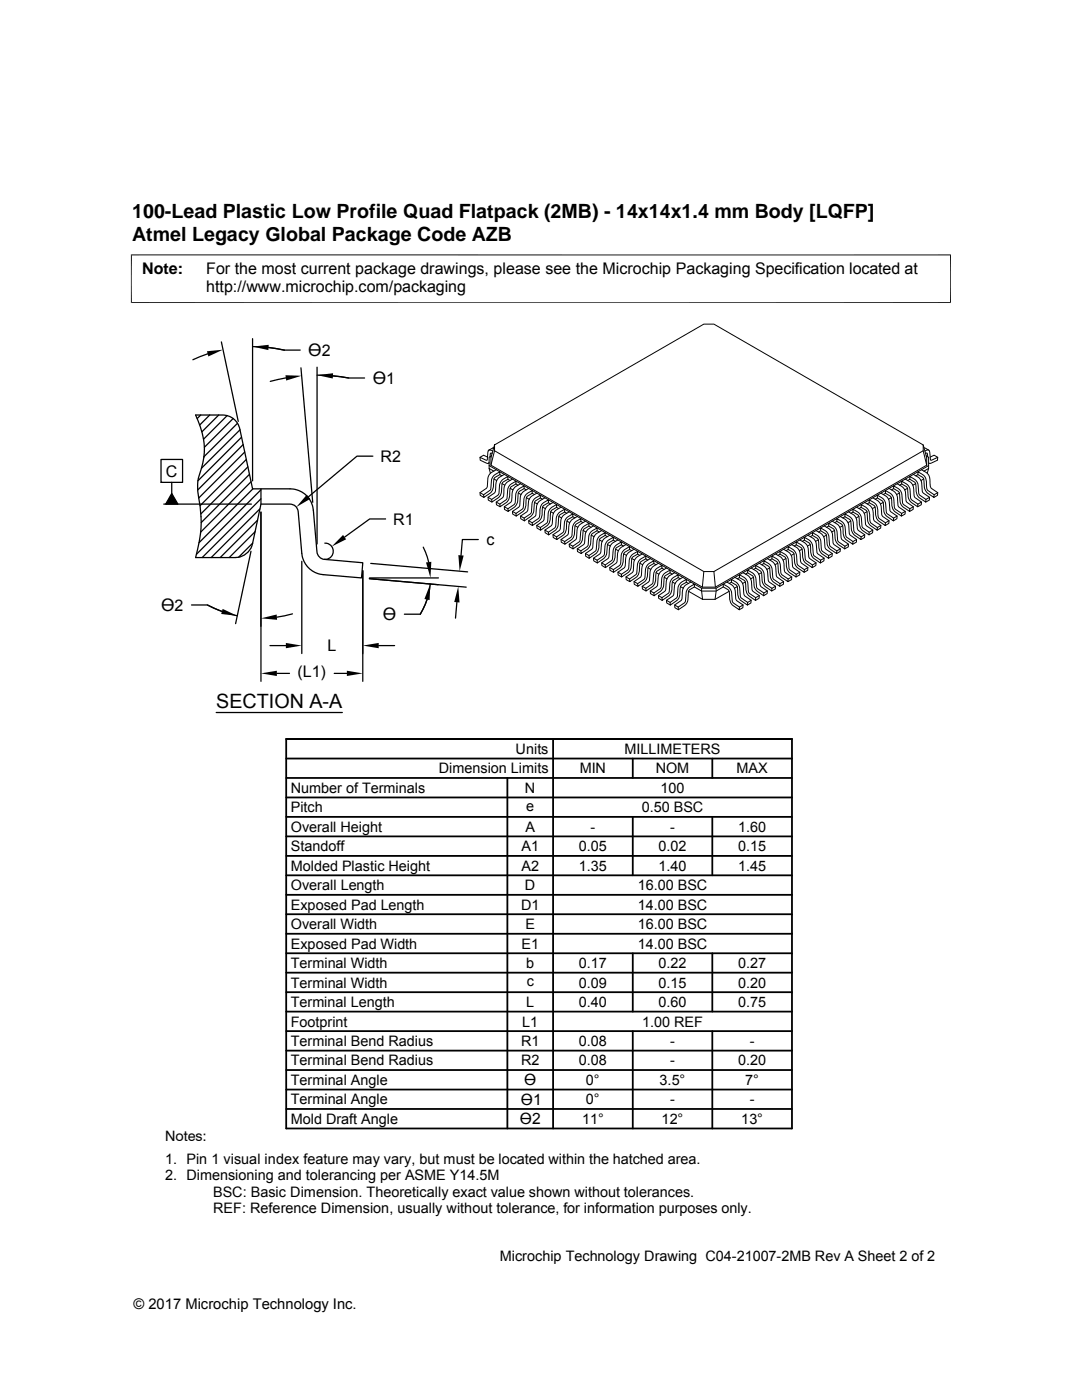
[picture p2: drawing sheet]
<svg xmlns="http://www.w3.org/2000/svg" width="216mm" height="279mm" viewBox="0 0 216 279" stroke-linecap="round" stroke-linejoin="round" font-family="sans-serif">
<g fill="none" stroke="#000" stroke-width=".2">
<path d="M26.1 50.9h163.7M26.2 50.8v9.7M189.7 50.8v9.7M26.1 60.4h163.7M95.8 98.3l.7 .4M97.3 91.2l-.8-.4-.7 .5M97.4 99.2l.7 .5M97.6 89.8l-.3 .5-.1 1.5h-.2l-1.2-.5v.5l1.5 .7 .3-.1M97.6 89.8l.7 .2M97.6 93.5l.3 .9M97.6 92.9v.6l.9 .5M98.1 91l-.5 .2v1.7l42.4 24.5h2.9l42.4-24.5v-1.7l-.5-.2"/>
<path d="M98.2 90.5h-.3l-.1 .6M98.5 89.4l-.9 .4M98.5 94.9l1.2-.8v.6l-.9 .5a2.33 2.33 0 0 0-.3 1.7 2.54 2.54 0 0 1-2 2.4v-.6l1.3-.8 .1-.4a3.1 3.1 0 0 1 .6-2.6zM98.6 95.6l.5 .3M98.7 90l-.7 2.8M98.7 88.8v1.2l41.7 24.1h2.1l41.7-24.1v-1.2l-41.7-24.1h-2.1l-41.7 24.1-.7 2.5v1.5l42.1 24.4h2.6l42.2-24.4v-1.5l-.7-2.5M99 93.7a2.19 2.19 0 0 0-1.7 1.8l-.1 1.8-1.4 1v.5l.7 .5M99.7 94.7l.4 .3M100.2 95.8l1.1-.7v.6l-.9 .5-.2 .4a2.98 2.98 0 0 1-2.1 3.6v-.5l1.2-.9 .3-.4a3.1 3.1 0 0 1 .6-2.6zM100.2 96.5l.5 .3M100.6 94.7a2.58 2.58 0 0 0-1.7 3l-.3 .7-1.2 .8v.6l.7 .4M101.3 95.7l.5 .2"/>
<path d="M101.8 96.8l1.2-.8v.6l-1 .5a2.26 2.26 0 0 0-.3 1.7l-.3 1.1-1.6 1.2-.1-.5 1.3-.9 .2-.3a3.1 3.1 0 0 1 .6-2.6zM101.8 97.5l.5 .3M102.3 95.6a2.5 2.5 0 0 0-1.8 3l-.3 .8-1.2 .8 .1 .5 .7 .4M103 96.6l.4 .2M103.4 97.7l1.2-.7v.5l-.9 .5-.3 .5a3 3 0 0 1-2 3.6l-.1-.6 1.3-.8 .2-.4a3.1 3.1 0 0 1 .6-2.6zM103.4 98.4l.6 .3M103.9 96.5a2.6 2.6 0 0 0-1.8 3.1l-.2 .7-1.3 .8 .1 .6 .7 .4M104.6 97.5l.4 .3M105 98.6l1.2-.7v.5l-.9 .6a2.21 2.21 0 0 0-.4 1.7l-.3 1.1-1.6 1.2v-.5l1.2-.9 .2-.4a3.2 3.2 0 0 1 .6-2.6zM105 99.3l.6 .4M105.5 97.5a2.26 2.26 0 0 0-1.7 1.7l-.2 1.8-1.3 1.1v.5l.7 .4M106.2 98.4l.4 .3"/>
<path d="M106.6 99.6l1.2-.8v.6l-1 .6-.2 .3a3.1 3.1 0 0 1-2 3.6v-.5l1.2-.8 .2-.4a3.1 3.1 0 0 1 .6-2.6zM107.1 98.4a2.2 2.2 0 0 0-1.6 1.8l-.3 1.8-1.3 1v.5l.7 .4M107.8 99.4l.4 .2M108.7 99.4a2.19 2.19 0 0 0-1.6 1.7l-.2 1.8-1.4 1v.6l.7 .4M173.4 99.8a2.43 2.43 0 0 1 1.8 2.9l.3 .8 1.2 .8-.1 .6-1.2-.9a2.7 2.7 0 0 1-.7-2.5l-.3-.6-1-.6zM174.2 99.4a2.28 2.28 0 0 1 1.6 1.7l.2 1.8 1.4 1v.6l-.8 .4M175.1 98.8a2.2 2.2 0 0 1 1.6 1.8l.2 1.8 1.4 1v.5a3 3 0 0 1-2-3.6l-.2-.3-1-.6zM175.1 99.4l-.5 .2M175.8 98.4a2.19 2.19 0 0 1 1.6 1.8l.2 1.8 1.4 1v.5l-.7 .4M176.7 97.9a2.19 2.19 0 0 1 1.7 1.7l.1 1.9 1.4 1v.5l-1.3-.8a2.66 2.66 0 0 1-.7-2.5l-.3-.7-.9-.6zM176.7 98.4l-.4 .3M177.4 97.5a2.36 2.36 0 0 1 1.7 1.7l.2 1.8 1.3 1.1v.5l-.7 .4"/>
<path d="M177.8 99.3l-.5 .4M178.3 97.5l-.4 .3M178.3 97a2.2 2.2 0 0 1 1.7 1.7l.1 1.8 1.4 1v.6a2.98 2.98 0 0 1-2-3.6l-.2-.4-1-.6zM179 96.5a2.26 2.26 0 0 1 1.7 1.8l.2 1.8 1.3 1v.6l-.7 .4M179.5 98.4l-.6 .3M179.9 96a2.19 2.19 0 0 1 1.7 1.8l.1 1.7 .2 .3 1.3 .8-.1 .5a3 3 0 0 1-2-3.6l-.3-.4-.9-.5zM179.9 96.6l-.4 .2M180.6 95.6a2.6 2.6 0 0 1 1.8 3.1l.2 .7 1.3 .8-.1 .5-.7 .4M181.1 97.5l-.6 .3M181.5 95.1a2.28 2.28 0 0 1 1.7 1.7l.2 1.9 1.4 1-.1 .5-1.2-.8a2.72 2.72 0 0 1-.7-2.5l-.3-.7-1-.5zM181.5 95.7l-.4 .2M182.2 94.7a2.19 2.19 0 0 1 1.7 1.7l.2 1.9 1.4 1-.1 .5-.7 .4"/>
<path d="M182.7 96.5l-.5 .3M183.2 94.1a2.44 2.44 0 0 1 1.7 3l.3 .8 1.2 .8v.6a3.1 3.1 0 0 1-2.1-3.6l-.2-.5-.9-.5zM183.2 94.7l-.5 .3M183.9 93.7a2.53 2.53 0 0 1 1.7 3.1l.3 .7 1.2 .8v.5l-.7 .5M184.2 90l.7 2.8M184.3 95.6l-.5 .3M184.4 89.4l.9 .4M184.6 90l.5-.2 .4 .2 .2 1.8 1.4-.5v.5l-1.5 .7-.3-.1M184.7 90.5l.3-.1 .1 .7M185.3 92.9v.6l-.3 .9M185.3 93.5l-.9 .5M185.5 99.3l-.7 .4"/>
<path d="M185.6 91.2l.8-.4 .7 .5M187.1 98.3l-.7 .4M99 100.2l.7 .4M100.6 101.1l.7 .4M102.3 102.1l.7 .4M103.9 103l.7 .4M105.5 103.9l.7 .4M106.7 100.3l.5 .3M107.1 104.9l.7 .4M108.2 100.5l1.2-.7v.5l-.9 .6a2.13 2.13 0 0 0-.3 1.7l-.3 1-1.7 1.3v-.6l1.2-.8a3.2 3.2 0 0 0 .4-1.9l.1-.6zM108.3 101.2l.5 .3M108.7 105.8l.7 .4"/>
<path d="M109.4 100.3l.5 .3M109.9 101.5l1.2-.8v.6l-1 .5a2.29 2.29 0 0 0-.3 1.7l-.3 1-1.6 1.3-.1-.5 1.3-.9 .2-.4a3 3 0 0 1 .6-2.5zM109.9 102.1l.5 .3M110.3 106.7l.8 .4M110.3 100.3a2.28 2.28 0 0 0-1.6 1.7l-.2 1.9-1.4 1v.5l.8 .4M111.1 101.3l.4 .2M111.5 102.4l1.2-.8v.6l-1 .5-.2 .4a3 3 0 0 1-2 3.6l-.1-.5 1.3-.8 .2-.4a3.1 3.1 0 0 1 .6-2.6zM111.5 103.1l.6 .3M112 107.7l.7 .4M112 101.2a2.57 2.57 0 0 0-1.8 3.1l-.3 .7-1.2 .8 .1 .5 .7 .4M112.7 102.2l.4 .2M113.1 103.3l1.2-.7v.5l-.9 .6a2.37 2.37 0 0 0-.4 1.7l-.3 1-1.6 1.3v-.6l1.3-.8 .1-.4a3.1 3.1 0 0 1 .6-2.6z"/>
<path d="M113.1 104l.6 .3M113.6 108.6l.7 .4M113.6 102.1a2.19 2.19 0 0 0-1.7 1.8l-.2 1.8-1.4 1 .1 .6 .7 .4M114.3 103.1l.4 .3M114.7 104.2l1.2-.7v.6l-.9 .5-.3 .4a2.98 2.98 0 0 1-2 3.6v-.5l1.2-.8 .2-.5a3.2 3.2 0 0 1 .6-2.6zM114.7 104.9l.6 .3M115.2 109.5l.7 .4M115.2 103.1a2.66 2.66 0 0 0-1.8 3.1l-.2 .6-1.2 .9v.5l.7 .4M115.9 104.1l.4 .2M116.3 105.2l1.2-.8v.6l-1 .6-.1 .3a3 3 0 0 1-2.1 3.6v-.5l1.3-.9 .1-.3a3.2 3.2 0 0 1 .6-2.6zM116.4 105.9l.5 .3M116.8 110.5l.7 .4"/>
<path d="M116.8 104a2.26 2.26 0 0 0-1.7 1.7l-.1 1.9-1.4 1v.5l.7 .4M117.5 105l.4 .2M117.9 106.1l1.2-.7v.5l-1 .6-.1 .4a3 3 0 0 1-2 3.6l-.1-.6 1.2-.8 .3-.4a3.1 3.1 0 0 1 .5-2.6zM118 106.8l.5 .3M118.4 111.4l.7 .4M118.4 104.9a2.28 2.28 0 0 0-1.6 1.8l-.2 1.8-1.4 1v.6l.8 .4M119.1 105.9l.5 .3M119.6 107l1.2-.7v.5l-1 .6a2.19 2.19 0 0 0-.3 1.7l-.3 1.1-1.6 1.2-.1-.5 1.2-.9 .3-.4a3.2 3.2 0 0 1 .6-2.6zM119.6 107.7l.5 .4M120.1 112.3l.7 .5M120.1 105.9a2.19 2.19 0 0 0-1.7 1.7l-.2 1.9-1.4 1 .1 .5 .7 .4M120.8 106.8l.4 .3"/>
<path d="M121.2 108l1.2-.8v.6l-1 .6-.2 .4a3.1 3.1 0 0 1-2 3.6l-.1-.6 1.3-.9 .2-.3a3.1 3.1 0 0 1 .6-2.6zM121.2 108.7l.6 .3M121.7 113.3l.7 .4M121.7 106.8a2.2 2.2 0 0 0-1.7 1.8l-.2 1.8-1.4 1 .1 .5 .7 .5M122.4 107.8l.4 .2M122.8 108.9l1.2-.7v.5l-.9 .6a2.2 2.2 0 0 0-.4 1.7l-.3 1-1.6 1.3v-.5l1.2-.9 .2-.4a3.1 3.1 0 0 1 .6-2.6zM122.8 109.6l.6 .3M123.3 114.2l.7 .4M123.3 107.8a2.56 2.56 0 0 0-1.7 3l-.3 .7-1.2 .8v.6l.7 .4M124 108.7l.4 .3M124.4 109.9l1.2-.8v.6l-.9 .5a2.41 2.41 0 0 0-.4 1.7l-.2 1.1-1.7 1.2v-.5l1.2-.8 .2-.4a3 3 0 0 1 .6-2.6zM124.5 110.5l.5 .3"/>
<path d="M124.9 115.1l.7 .4M124.9 108.7a2.28 2.28 0 0 0-1.7 1.7l-.2 1.9-1.3 1v.5l.7 .4M125.6 109.7l.4 .2M126 110.8l1.2-.8v.6l-.9 .5-.3 .4a2.98 2.98 0 0 1-2 3.6v-.5l1.2-.8 .3-.4a3.1 3.1 0 0 1 .5-2.6zM126.1 111.5l.5 .3M126.5 116.1l.7 .4M126.5 109.6a2.59 2.59 0 0 0-1.7 3.1l-.3 .7-1.2 .8v.5l.7 .4M127.2 110.6l.5 .2M127.7 111.7l1.2-.7v.5l-1 .6a2.37 2.37 0 0 0-.3 1.7l-.3 1-1.6 1.3-.1-.6 1.3-.8 .2-.4a3.2 3.2 0 0 1 .6-2.6zM127.7 112.4l.5 .3M128.1 117l.8 .4M128.1 110.6a2.26 2.26 0 0 0-1.6 1.7l-.2 1.8-1.4 1v.6l.8 .4"/>
<path d="M128.9 111.5l.4 .3M129.3 112.6l1.2-.7v.6l-1 .5-.2 .4a2.98 2.98 0 0 1-2 3.6l-.1-.5 1.3-.8 .2-.4a3.2 3.2 0 0 1 .6-2.7zM129.3 113.3l.6 .3M129.8 117.9l.7 .4M129.8 111.5a2.65 2.65 0 0 0-1.8 3.1l-.3 .6-1.2 .9 .1 .5 .7 .4M130.5 112.5l.4 .2M130.9 113.6l1.2-.8v.6l-.9 .5a2.14 2.14 0 0 0-.4 1.7l-.3 1.1-1.6 1.2v-.5l1.3-.9 .1-.3a3.2 3.2 0 0 1 .6-2.6zM130.9 114.3l.6 .3M131.4 118.9l.7 .4M131.4 112.4a2.26 2.26 0 0 0-1.7 1.8l-.2 1.8-1.4 1 .1 .5 .7 .4M132.1 113.4l.4 .2M132.5 114.5l1.2-.7v.5l-1 .6-.2 .4a3.1 3.1 0 0 1-2 3.6v-.6l1.2-.8 .2-.4a3.1 3.1 0 0 1 .6-2.6z"/>
<path d="M132.5 115.2l.6 .3M133 113.4a2.2 2.2 0 0 0-1.7 1.7l-.2 1.8-1.3 1v.6l.7 .4M133 119.8l.7 .4M133.7 114.3l.4 .3M134.1 115.4l1.2-.7v.6l-.9 .5a2.21 2.21 0 0 0-.3 1.7l-.3 1.1-1.7 1.2v-.5l1.3-.9 .1-.4a3.2 3.2 0 0 1 .6-2.6zM134.2 116.1l.5 .4M134.6 114.3a2.19 2.19 0 0 0-1.7 1.7l-.1 1.9-1.4 1v.5l.7 .4M135.3 115.3l.4 .2M135.7 116.4l1.2-.8v.6l-.9 .5a2.45 2.45 0 0 0-.3 1.8l-.3 1-1.6 1.3-.1-.6 1.3-.9 .2-.3a3 3 0 0 1 .5-2.6zM135.8 117.1l.5 .3M136.2 115.2a2.2 2.2 0 0 0-1.6 1.8l-.2 1.8-1.4 1v.5l.8 .5M136.9 116.2l.5 .2"/>
<path d="M137.4 117.3l1.2-.7v.5l-1.1 .6-.1 .4a2.98 2.98 0 0 1-2 3.6l-.1-.5 1.2-.9 .3-.4a3.1 3.1 0 0 1 .6-2.6zM137.4 118l2.8 1.6h2.5l2.8-1.6M137.9 116.2a2.56 2.56 0 0 0-1.8 3l-.3 .7-1.2 .8 .1 .6 .7 .4M138.6 117.1l1.4 .9h2.9l1.4-.9M140 117.4l.2 2.2M140.4 114.1l-.3 3.1M142.5 114.1l.2 3.1M142.9 117.4l-.2 2.2M144.3 116.6a2.26 2.26 0 0 1 1.7 1.7l.1 1.7 .2 .3 1.3 .9-.1 .5-1.2-.8a2.66 2.66 0 0 1-.7-2.5l-.4-.7-.9-.6zM145 116.2a2.28 2.28 0 0 1 1.7 1.7l.2 1.8 1.4 1-.1 .6-.7 .4M145.9 115.6a2.28 2.28 0 0 1 1.7 1.8l.2 1.8 1.4 1-.1 .6-1.2-.9a2.56 2.56 0 0 1-.7-2.5l-.3-.7-1-.5zM145.9 116.2l-.4 .2"/>
<path d="M146.6 115.2a2.56 2.56 0 0 1 1.8 3.1l.3 .7 1.2 .8-.1 .5-.7 .5M147.1 117.1l-.5 .3M147.6 114.7a2.19 2.19 0 0 1 1.6 1.7l.2 1.9 1.4 1-.1 .5-1.2-.8a2.7 2.7 0 0 1-.7-2.5l-.3-.7-.9-.5zM147.6 115.3l-.5 .2M148.3 114.3a2.28 2.28 0 0 1 1.6 1.7l.2 1.9 1.4 1v.5l-.8 .4M148.7 116.1l-.5 .4M149.2 113.8a2.2 2.2 0 0 1 1.6 1.7l.2 1.8 1.4 1v.6a3 3 0 0 1-2-3.6l-.2-.4-1-.6zM149.2 114.3l-.4 .3M149.9 113.4a2.19 2.19 0 0 1 1.7 1.7l.1 1.8 1.4 1v.6l-.7 .4M149.9 119.8l-.7 .4M150.3 115.2l-.5 .3M150.8 112.8a2.19 2.19 0 0 1 1.7 1.8l.2 1.8 1.3 1v.5a3 3 0 0 1-2-3.6l-.2-.3-1-.6z"/>
<path d="M150.8 113.4l-.4 .2M151.5 112.4a2.28 2.28 0 0 1 1.7 1.8l.2 1.8 1.3 1v.5l-.7 .4M151.5 118.9l-.7 .4M152 114.3l-.6 .3M152.4 111.9a2.2 2.2 0 0 1 1.7 1.7l.2 1.9 1.3 1v.5a3 3 0 0 1-2-3.6l-.2-.3-1-.6zM152.4 112.5l-.4 .2M153.1 111.5a2.26 2.26 0 0 1 1.7 1.7l.2 1.9 1.4 1-.1 .5-.7 .4M153.1 117.9l-.7 .4M153.6 113.3l-.6 .3M154 111a2.19 2.19 0 0 1 1.7 1.7l.1 1.7 .2 .3 1.3 .8-.1 .6a2.98 2.98 0 0 1-2-3.6l-.2-.4-1-.6zM154 111.5l-.4 .3M154.7 110.6a2.6 2.6 0 0 1 1.8 3l.3 .7 1.2 .8-.1 .6-.7 .4"/>
<path d="M154.7 117l-.7 .4M155.2 112.4l-.6 .3M155.6 110a2.21 2.21 0 0 1 1.7 1.8l.1 1.7 .2 .2 1.3 .9-.1 .5-1.2-.8a2.72 2.72 0 0 1-.7-2.5l-.3-.7-1-.5zM155.6 110.6l-.4 .2M156.4 109.6a2.19 2.19 0 0 1 1.6 1.8l.2 1.8 1.4 1v.5l-.8 .4M156.4 116.1l-.8 .4M156.8 111.5l-.5 .3M157.3 109.1a2.36 2.36 0 0 1 1.6 1.7l.2 1.7 .2 .4 1.2 .8v.5a2.98 2.98 0 0 1-2-3.6l-.3-.4-.9-.5zM157.3 109.7l-.5 .2M158 108.7a2.57 2.57 0 0 1 1.7 3.1l.3 .6 1.2 .9v.5l-.7 .4M158 115.1l-.7 .4M158.4 110.5l-.5 .3"/>
<path d="M158.9 108.2a2.26 2.26 0 0 1 1.6 1.7l.2 1.7 .1 .3 1.3 .9v.5l-1.3-.9a2.68 2.68 0 0 1-.7-2.5l-.3-.6-.9-.6zM158.9 108.7l-.4 .3M159.6 107.8a2.28 2.28 0 0 1 1.7 1.7l.2 1.8 1.3 1v.6l-.7 .4M159.6 114.2l-.7 .4M160.1 109.6l-.6 .3M160.5 107.2a2.2 2.2 0 0 1 1.7 1.8l.1 1.8 1.4 1v.6l-1.2-.9a2.57 2.57 0 0 1-.8-2.5l-.3-.7-.9-.5zM160.5 107.8l-.4 .2M161.2 106.8a2.19 2.19 0 0 1 1.7 1.8l.2 1.8 1.3 1v.5l-.7 .5M161.2 113.3l-.7 .4M161.7 108.7l-.6 .3M162.1 106.3a2.19 2.19 0 0 1 1.7 1.7l.2 1.9 1.4 1-.1 .5-1.2-.8a2.67 2.67 0 0 1-.7-2.5l-.4-.7-.9-.6zM162.1 106.8l-.4 .3"/>
<path d="M162.8 105.9a2.28 2.28 0 0 1 1.7 1.7l.2 1.9 1.4 1-.1 .5-.7 .4M162.8 112.3l-.7 .5M163.3 107.7l-.6 .4M163.7 105.4a2.2 2.2 0 0 1 1.7 1.7l.2 1.8 1.4 1-.1 .6a2.98 2.98 0 0 1-2-3.6l-.1-.4-1.1-.6zM163.7 105.9l-.4 .3M164.4 104.9a2.26 2.26 0 0 1 1.7 1.8l.2 1.8 1.4 1-.1 .6-.7 .4M164.4 111.4l-.7 .4M164.9 106.8l-.5 .3M165.4 104.4a2.19 2.19 0 0 1 1.6 1.8l.2 1.8 1.4 1v.5a3 3 0 0 1-2.1-3.6l-.2-.4-.9-.5zM165.4 105l-.5 .2M166.1 104a2.6 2.6 0 0 1 1.7 3.1l.3 .7 1.2 .8v.5l-.7 .4M166.1 110.5l-.7 .4"/>
<path d="M166.5 105.9l-.5 .3M167 103.5a2.2 2.2 0 0 1 1.6 1.7l.2 1.9 1.4 1v.5l-1.3-.8a2.72 2.72 0 0 1-.7-2.5l-.3-.7-.9-.5zM167 104.1l-.4 .2M167.7 103.1a2.26 2.26 0 0 1 1.7 1.7l.1 1.9 1.4 1v.5l-.7 .4M167.7 109.5l-.7 .4M168.1 104.9l-.5 .3M168.6 102.6a2.26 2.26 0 0 1 1.7 1.7l.1 1.7 .2 .3 1.2 .8v.6a3 3 0 0 1-2-3.6l-.3-.4-.9-.6zM168.6 103.1l-.4 .3M169.3 102.2a2.53 2.53 0 0 1 1.7 3l.3 .7 1.3 .8-.1 .6-.7 .4M169.3 108.6l-.7 .4M169.8 104l-.6 .3M170.2 101.6a2.26 2.26 0 0 1 1.7 1.8l.1 1.7 .1 .2 1.3 .9v.5l-1.2-.8a2.77 2.77 0 0 1-.8-2.5l-.3-.7-.9-.5z"/>
<path d="M170.2 102.2l-.4 .2M170.9 101.2a2.19 2.19 0 0 1 1.7 1.8l.2 1.8 1.4 1-.1 .5-.7 .4M170.9 107.7l-.7 .4M171.4 103.1l-.6 .3M171.8 100.7a2.48 2.48 0 0 1 1.8 3l.2 .7 1.3 .9-.1 .5a3 3 0 0 1-2-3.6l-.2-.3-1-.6zM171.8 101.3l-.4 .2M172.6 100.3a2.57 2.57 0 0 1 1.7 3l.3 .7 1.2 .9-.1 .5-.7 .4M172.6 106.7l-.8 .4M173 102.1l-.6 .3M173.4 100.3l-.4 .3M174.2 105.8l-.8 .4M174.6 101.2l-.5 .3"/>
<path d="M175.8 104.9l-.7 .4M176.2 100.3l-.5 .3M177.4 103.9l-.7 .4M179 103l-.7 .4M180.6 102.1l-.7 .4M182.2 101.1l-.7 .4M183.9 100.2l-.7 .4M134.6 120.7l.7 .5M148.3 120.7l-.7 .5"/>
</g>
<g fill="none" stroke="#000" stroke-width=".25">
<path d="M41.4 70.6l-2.9 1.2M44.2 68.2l3.3 15.9M50.4 69.2a28.2 28.2 0 0 1 6.3 .7M50.4 67.6v28.4M53.6 69.3l3.1 .6M56.7 69.9h3.2M57 75.4l-3.1 .7M60 73.4l2.4 26.8M63.3 74.9l3.1 .1 3.2 .4M63.3 73.3v35.3M66.4 75l3.2 .4h3.1M32.1 91.7h4.3v4.6h-4.3z"/>
<path d="M32.1 96.3h.1M34.3 96.3v2.2M34.3 98.5l1.2 2.1h-2.4zM40 82.8l-.7 .7M41.8 82.8l-1.9 2M43.6 82.8l-3.3 3.4M45.3 83l-4.7 4.7M46.5 83.5l-5.7 5.8M47.4 84.5l-6.7 6.7M47.9 85.8l-7.7 7.7M48.2 87.2l-8.7 8.7M48.5 88.7l-9 9.1"/>
<path d="M48.8 90.2l-9.1 9.2M49.1 91.7l-9.2 9.2M49.5 93.2l-9.4 9.4M49.8 94.7l-9.6 9.6M50.1 96.1l-10.1 10.1M50.5 97.6l-10.8 10.7M52.1 97.6v3l-1.7 7.9a3.6 3.6 0 0 1-3.5 2.8h-7.9a25 25 0 0 0 .5-13.3 8.8 8.8 0 0 1 .7-4.5 13.8 13.8 0 0 0-1.2-10.7h5.4a3.5 3.5 0 0 1 3.5 2.8l2.5 12h7.5a4.7 4.7 0 0 1 4.6 4.2l.7 8.4a1.67 1.67 0 0 0 1.5 1.4l7.7 .7-.3 3-7.6-.6a4.7 4.7 0 0 1-4.3-4.3l-.7-8.3a1.63 1.63 0 0 0-1.6-1.5h-5.8M52.1 97.7l-12.9 12.9M52.1 99.5l-11.8 11.8M74.4 91h-3.2l-9.6 8.1M32.7 100.6h17.5M50.1 110l-3.1 14.5"/>
<path d="M50.4 108.4l-2.8 2.8M50.9 106.1l-5.2 5.2M51.4 103.8l-7.5 7.5M51.9 101.6l-9.8 9.7M52.1 102.2v33.8M60.2 112v18.4M64.8 108.4a1.62 1.62 0 0 1 1.7 1.7 1.62 1.62 0 0 1-1.8 1.5M72.4 113.9v22.1M73.7 115.5l19.3 1.7M73.7 115.3h13.8M74 112.4l19.3 1.7M76.9 103.6h-3.1l-5 3.6"/>
<path d="M84.5 109.2l1 3M85.2 119.7l-1.3 2.8M85.9 116.5a14.3 14.3 0 0 1-2 6.1h-3.2M95.4 107.7h-3.1l-.3 3.1M38.2 120.7h3.2l2.9 1.3M41.4 120.7l1.1 .6a21.1 21.1 0 0 0 4.8 1.6M53.9 128.8h3.1M55.2 134.4h2.6M58.4 122.5l-3.2 .7M66.7 134.4h2.5M75.6 128.8h3.1M91.2 120.2l-.3 3.2"/>
<path d="M43.1 142.2h25.2"/>
</g>
<g fill="none" stroke="#000" stroke-width=".36">
<path d="M57.1 159.2h100.9M57.1 155.3h100.9M57.1 151.4h100.9M57.1 147.5h100.9v77.7h-100.9zM101.2 155.3v69.9M110.4 147.5v77.7M126.3 151.4v3.9M142.1 151.4v3.9M57.1 166.9h100.9M57.1 163h100.9M57.1 178.6h100.9M57.1 174.7h100.9"/>
<path d="M57.1 170.8h100.9M126.3 163v11.7M142.1 163v11.7M57.1 194.1h100.9M57.1 186.4h100.9M57.1 182.5h100.9M57.1 190.2h100.9M57.1 198h100.9M126.3 190.2v11.7M142.1 190.2v11.7M57.1 201.9h100.9M57.1 205.8h100.9"/>
<path d="M57.1 217.4h100.9M57.1 213.6h100.9M57.1 209.7h100.9M126.3 205.8v19.4M142.1 205.8v19.4M57.1 221.3h100.9"/>
</g>
<g fill="#000">
<path d="M41.3 70.1l3.2-.3-2.9 1.3zM50.4 69.2l3.2-.4v1.1zM57 74.9l3.2 .1-3.1 .9zM63.3 74.9l3.2-.4-.1 1zM61.2 98.7l.7 .9-2.8 1.6zM34.3 98.5l1.2 2.1h-2.4zM68.5 106.8l.6 .8-2.9 1.5zM85.9 116.5l-.2 3.3-1-.3zM85 112.2l1.1-.1-.2 3.2zM91.5 110.8l1 .1-.8 3.1zM44.4 121.5l2.9 1.4-3.2-.4zM52.1 134.4l3.1-.5v1z"/>
<path d="M52.1 123.4l3.1-.8 .1 1.1zM57 128.3l3.2 .5-3.2 .6zM69.2 133.9l3.2 .5-3.2 .5zM72.4 128.8l3.2-.5v1.1zM91.4 117l.3 3.2-1.1-.1z"/>
</g>
<g font-size="3.9">
<text x="26.4" y="43.5">100-Lead Plastic Low Profile Quad Flatpack (2MB) - 14x14x1.4 mm Body [LQFP]</text>
<text x="26.4" y="48">Atmel Legacy Global Package Code AZB</text>
<text x="43.1" y="141.4">SECTION A-A</text>
</g>
<g font-size="3.5">
<text x="61.5" y="71.1">ϴ2</text>
<text x="74.4" y="76.6">ϴ1</text>
<text x="32.1" y="121.9">ϴ2</text>
<text x="76.4" y="123.8">ϴ</text>
</g>
<g font-size="3.2">
<text x="28.4" y="54.6">Note:</text>
<text x="41.1" y="58.3">http://www.microchip.com/packaging</text>
<text x="41.1" y="54.6">For the most current package drawings, please see the Microchip Packaging Specification located at</text>
<text x="33.1" y="95.1">C</text>
<text x="75.9" y="92.2">R2</text>
<text x="78.5" y="104.7">R1</text>
<text x="97.1" y="108.8">c</text>
<text x="65.4" y="130">L</text>
<text x="59.4" y="135.2">(L1)</text>
</g>
<g font-size="3.1">
<text x="103.9" y="220.5">ϴ1</text>
<text x="104.6" y="216.6">ϴ</text>
<text x="103.7" y="224.4">ϴ2</text>
</g>
<g font-size="2.9">
<text x="87.6" y="154.3">Dimension Limits</text>
<text x="102.9" y="150.5">Units</text>
<text x="115.7" y="154.3">MIN</text>
<text x="124.6" y="150.5">MILLIMETERS</text>
<text x="130.8" y="154.3">NOM</text>
<text x="147" y="154.3">MAX</text>
<text x="58" y="158.2">Number of Terminals</text>
<text x="104.8" y="158.2">N</text>
<text x="105" y="161.8">e</text>
<text x="131.8" y="158.2">100</text>
<text x="58" y="166">Overall Height</text>
<text x="58" y="162.1">Pitch</text>
<text x="104.8" y="166">A</text>
<text x="117.8" y="166">-</text>
<text x="128" y="162.1">0.50 BSC</text>
<text x="133.7" y="166">-</text>
<text x="147.3" y="166">1.60</text>
<text x="58" y="173.8">Molded Plastic Height</text>
<text x="58" y="169.9">Standoff</text>
<text x="104.1" y="169.9">A1</text>
<text x="104.1" y="173.8">A2</text>
<text x="115.5" y="169.9">0.05</text>
<text x="115.5" y="173.8">1.35</text>
<text x="131.4" y="169.9">0.02</text>
<text x="131.4" y="173.8">1.40</text>
<text x="147.3" y="173.8">1.45</text>
<text x="147.3" y="169.9">0.15</text>
<text x="58" y="177.7">Overall Length</text>
<text x="104.8" y="177.7">D</text>
<text x="127.3" y="177.7">16.00 BSC</text>
<text x="58" y="185.4">Overall Width</text>
<text x="58" y="181.5">Exposed Pad Length</text>
<text x="104" y="181.5">D1</text>
<text x="104.8" y="185.4">E</text>
<text x="127.3" y="185.4">16.00 BSC</text>
<text x="127.3" y="181.5">14.00 BSC</text>
<text x="58" y="189.3">Exposed Pad Width</text>
<text x="104" y="189.3">E1</text>
<text x="127.3" y="189.3">14.00 BSC</text>
<text x="58" y="193.2">Terminal Width</text>
<text x="58" y="197.1">Terminal Width</text>
<text x="105" y="193.2">b</text>
<text x="105.1" y="196.8">c</text>
<text x="115.5" y="197.1">0.09</text>
<text x="115.5" y="193.2">0.17</text>
<text x="131.4" y="197.1">0.15</text>
<text x="131.4" y="193.2">0.22</text>
<text x="147.3" y="197.1">0.20</text>
<text x="147.3" y="193.2">0.27</text>
<text x="58" y="201">Terminal Length</text>
<text x="105" y="201">L</text>
<text x="115.5" y="201">0.40</text>
<text x="131.4" y="201">0.60</text>
<text x="147.3" y="201">0.75</text>
<text x="58" y="204.9">Footprint</text>
<text x="58" y="208.7">Terminal Bend Radius</text>
<text x="104" y="208.8">R1</text>
<text x="104.2" y="204.9">L1</text>
<text x="115.5" y="208.7">0.08</text>
<text x="128.1" y="204.9">1.00 REF</text>
<text x="133.7" y="208.7">-</text>
<text x="149.6" y="208.7">-</text>
<text x="58" y="212.6">Terminal Bend Radius</text>
<text x="104" y="212.6">R2</text>
<text x="115.5" y="212.6">0.08</text>
<text x="133.7" y="212.6">-</text>
<text x="147.3" y="212.6">0.20</text>
<text x="58" y="216.5">Terminal Angle</text>
<text x="58" y="220.4">Terminal Angle</text>
<text x="116.9" y="216.5">0°</text>
<text x="116.9" y="220.4">0°</text>
<text x="131.6" y="216.5">3.5°</text>
<text x="133.7" y="220.4">-</text>
<text x="148.7" y="216.5">7°</text>
<text x="149.6" y="220.4">-</text>
<text x="32.9" y="227.6">Notes:</text>
<text x="58" y="224.3">Mold Draft Angle</text>
<text x="116.1" y="224.3">11°</text>
<text x="132" y="224.3">12°</text>
<text x="147.9" y="224.3">13°</text>
<text x="32.9" y="232.2">1. Pin 1 visual index feature may vary, but must be located within the hatched area.</text>
<text x="32.9" y="235.5">2. Dimensioning and tolerancing per ASME Y14.5M</text>
<text x="42.5" y="238.8">BSC: Basic Dimension. Theoretically exact value shown without tolerances.</text>
<text x="42.5" y="242.2">REF: Reference Dimension, usually without tolerance, for information purposes only.</text>
<text x="99.7" y="251.7">Microchip Technology Drawing C04-21007-2MB Rev A Sheet 2 of 2</text>
<text x="26.6" y="261.3">© 2017 Microchip Technology Inc.</text>
</g>
</svg>
